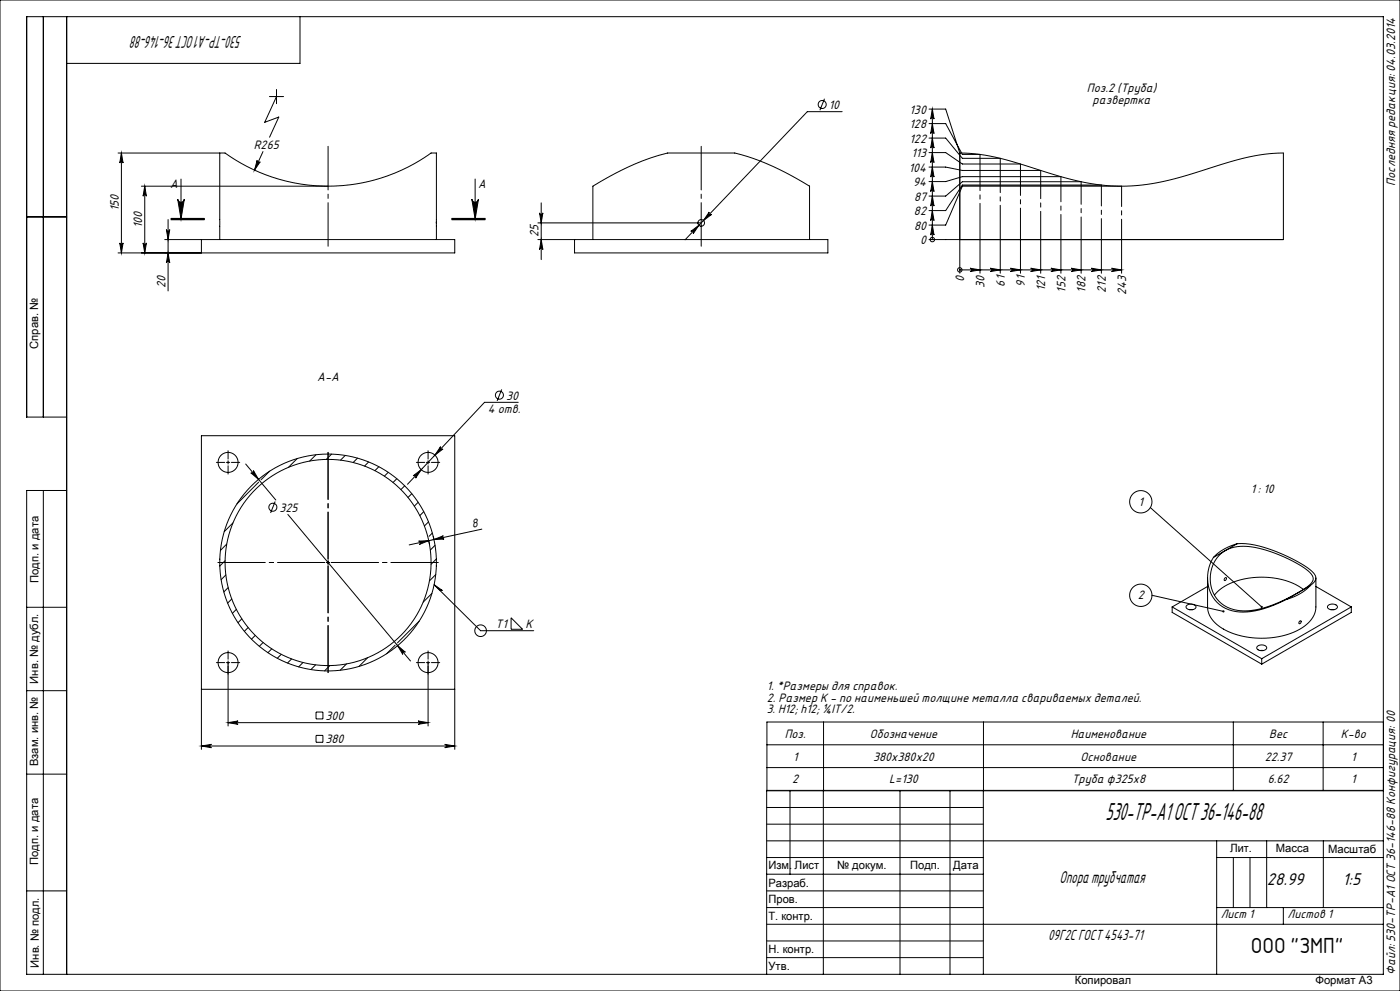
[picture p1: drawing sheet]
<svg xmlns="http://www.w3.org/2000/svg" width="420mm" height="297mm" viewBox="0 0 420 297" stroke-linecap="round" stroke-linejoin="round" font-family="sans-serif">
<g fill="none" stroke="#000" stroke-width=".3">
<path d="M0 0h420v297h-420zM13 5v120M20 5v287M90 5v14h-70M80.8 28.9h4.3M83 28.9l-3.6 7.8 4.2-1.6-2.7 6M83 26.8v4.3M247.3 29.6l-1.3 3.4M252.7 33.5h-10.5l-36.7 38.4M278.7 32.7h5l4.2 13.2M278.7 37h5l5 9.3h5.3M279.7 32.7v39.1"/>
<path d="M279.7 32.7l.5 3a.5 .5 0 0 0-.5-.5 .5 .5 0 0 0-.5 .5zM279.7 37l.5 3a.5 .5 0 0 0-.5-.4 .5 .5 0 0 0-.5 .4zM35.4 45.9h30.5M36.4 45.9l.5 3a.5 .5 0 0 0-.5-.5 .5 .5 0 0 0-.5 .5zM36.4 45.9v29.9M42.4 55.8h56M43.4 55.8l.5 3a.5 .5 0 0 0-.5-.5 .5 .5 0 0 0-.5 .5zM43.4 55.8v20M53.3 59.7a1 1 0 0 0 1 .9 1 1 0 0 0 1-.9l-1 6zM54.3 53.7v12M65.9 45.9h1.6a53 53 0 0 0 61.8 0h1.6v25.9M65.9 45.9v25.9"/>
<path d="M77.1 48.1a.5 .5 0 0 0 .3 .6 .5 .5 0 0 0 .7-.2l-1.7 2.5zM78.9 45.4l-2.5 5.6M141.5 59.7a1 1 0 0 0 1 .9 1 1 0 0 0 1-.9l-1 6zM142.5 53.7v12M177.9 55.8v16M177.9 55.8a86.8 86.8 0 0 1 22.4-9.9h15.5a18.1 18.1 0 0 1 10.1 1.5 94.5 94.5 0 0 1 16.9 8.4l.1 16M278.7 41.4h5l5 6.1h11.4M278.7 45.7h5l5 3.5h17.4M278.7 50.1h5l5 1h23.5M279.7 41.4l.5 3a.5 .5 0 0 0-.5-.5 .5 .5 0 0 0-.5 .5zM279.7 45.7l.5 3a.5 .5 0 0 0-.5-.4 .5 .5 0 0 0-.5 .4zM279.7 50.1l.5 3a.5 .5 0 0 0-.5-.5 .5 .5 0 0 0-.5 .5z"/>
<path d="M279.7 54.4l.5 3a.5 .5 0 0 0-.5-.5 .5 .5 0 0 0-.5 .5zM279.7 58.8l.5 3a.5 .5 0 0 0-.5-.5 .5 .5 0 0 0-.5 .5zM287.9 45.9h.1M287.9 45.9v36M287.9 45.9l5.8 .3 5.8 1.1 18.5 5.6 6.9 1.7 5.6 .9 5.8 .3 6.2-.3 5.7-1 6.7-1.6 18.6-5.6 5.8-1.1 5.7-.3v25.9h-97.1zM318.3 52.9h-29.6l-5 1.5h-5M324.3 54.5h-35.6l-5 4.3h-5M330.4 55.5h-41.7l-5 7.6h-5M336.5 55.8h-47.8l-5 11.7h-5M8 65h12M35.9 72.8a.5 .5 0 0 0 .5 .5 .5 .5 0 0 0 .5-.5l-.5 3zM42.9 72.8a.5 .5 0 0 0 .5 .5 .5 .5 0 0 0 .5-.5l-.5 3z"/>
<path d="M49.4 71.8h87v4h-101M49.9 68.8a.5 .5 0 0 0 .5 .5 .5 .5 0 0 0 .5-.5l-.5 3zM50.4 75.8l.5 3a.5 .5 0 0 0-.5-.5 .5 .5 0 0 0-.5 .5zM50.4 65.8v21.4M51.3 65.9h10zM51.3 65.7h10M51.3 65.5h10M60.4 71.8v4M130.9 66.8v.1M130.9 66.6v.2M135.5 65.7h10M135.5 65.5h10"/>
<path d="M135.5 65.9h10M161.4 71.8h87v4h-76v-4M161.4 66.8h49M161.9 63.8a.5 .5 0 0 0 .5 .5 .5 .5 0 0 0 .5-.5l-.5 3zM162.4 60.8v17M162.4 71.8l.5 3a.5 .5 0 0 0-.5-.5 .5 .5 0 0 0-.5 .5zM207.2 69.3l2.5-1.8-1.7 2.5a.5 .5 0 0 0-.1-.7 .5 .5 0 0 0-.7 0zM209.4 66.7v.2M210.3 67.8h.2M212.8 63.6a.5 .5 0 0 0 0 .7 .5 .5 0 0 0 .7 0l-2.4 1.8zM278.7 71.8h106.3M279.7 63.1l.5 3a.5 .5 0 0 0-.5-.5 .5 .5 0 0 0-.5 .5z"/>
<path d="M279.7 67.5l.5 3a.5 .5 0 0 0-.5-.5 .5 .5 0 0 0-.5 .5zM279.7 71.8h.1M294 71.8v10.1M300.1 71.8v10.1M306.1 71.8v10.1M312.2 71.8v10.1M318.3 71.8v10.1M324.3 71.8v10.1M330.4 71.8v10.1M336.5 71.8v10.1M287.9 80.9h.1M287.9 80.9h48.6"/>
<path d="M291 80.4l3 .5-3 .5a.5 .5 0 0 0 .5-.5 .5 .5 0 0 0-.5-.5zM297.1 80.4l3 .5-3 .5a.5 .5 0 0 0 .4-.5 .5 .5 0 0 0-.4-.5zM303.1 80.4l3 .5-3 .5a.5 .5 0 0 0 .5-.5 .5 .5 0 0 0-.5-.5zM309.2 80.4l3 .5-3 .5a.5 .5 0 0 0 .5-.5 .5 .5 0 0 0-.5-.5zM315.3 80.4l3 .5-3 .5a.5 .5 0 0 0 .4-.5 .5 .5 0 0 0-.4-.5zM321.3 80.4l3 .5-3 .5a.5 .5 0 0 0 .5-.5 .5 .5 0 0 0-.5-.5zM327.4 80.4l3 .5-3 .5a.5 .5 0 0 0 .5-.5 .5 .5 0 0 0-.5-.5zM333.5 80.4l3 .5-3 .5a.5 .5 0 0 0 .5-.5 .5 .5 0 0 0-.5-.5zM150.5 116.7l-1.4 3.4M20 125h-12v-120h407v287h-407v-145h12M67.9 138.6h1M68.4 138.1v1"/>
<path d="M73.7 139.1l9 10.8M89.2 137.4l-2.7 2.7M94.8 136.3l-1.9 1.9M99.5 136.1l-1.6 1.6M103.6 136.5l-1.4 1.4M107.3 137.3l-1.4 1.3M110.6 138.4l-1.2 1.3M113.7 139.9l-1.2 1.2M127.9 138.6h1M128.4 138.1v1M132.2 133.9a.5 .5 0 0 0 0 .7 .5 .5 0 0 0 .7 0l-2.4 1.8zM155.5 120.6h-10.1l-23.1 24.5"/>
<path d="M13 147v145M69.9 156.7l-2.6 2.6M75.2 141.7a.5 .5 0 0 0 .7 0 .5 .5 0 0 0 .1-.7l1.6 2.7zM77.6 144.5l-6.5 6.5M80.9 141.2l-2.6 2.6M82.5 150.3l-1.3 3.4M86.4 154.2l36.7 43.9M116.5 141.6l-1.2 1.1M119 143.5l-1.1 1.1M121.4 145.6l-1.1 1.1M123.5 148l-1.1 1.1M123.9 142.6l2.5-1.8-1.7 2.5a.5 .5 0 0 0-.1-.7 .5 .5 0 0 0-.7 0z"/>
<path d="M125.5 150.5l-1.2 1.2M127.1 153.3l-1.2 1.2M128.6 156.4l-1.3 1.2M129.7 159.8l-1 .9M144.5 158.6l-21.7 4.7M345.1 152.1l33.4 29.8M65.9 167.6h.1M65.9 169.6h.1M67.5 168l-1.6 1.6M67.7 172.3l-1.4 1.4M68 163.1l-1.9 1.9M68.5 176.1l-1.4 1.3"/>
<path d="M69.5 179.5l-1.2 1.3M97.9 168.6h1M98.4 168.1v1M125.6 162.2l3-.2-2.8 1.2a.5 .5 0 0 0 .4-.6 .5 .5 0 0 0-.6-.4zM128.6 162l.2 1M129.6 177.8l-2.7 2.7M130 160.7l.2 1M130.2 161.7l2.8-1.1a.5 .5 0 0 0-.3 .6 .5 .5 0 0 0 .5 .4zM130.2 175.2l2.5 1.8h-.7zM130.2 175.2l14 13.8h15.9M130.5 163.4l-1.4 1.4M130.7 172.2l-1.9 1.9"/>
<path d="M130.9 169.6h.1M130.9 167.6l-1.6 1.5M345.6 178.4l21.4 4.8M362.3 173.2v8.7a8.4 8.4 0 0 0 5.3 6.9 25.1 25.1 0 0 0 23.5-1 7.5 7.5 0 0 0 3.7-5.9v-8.7M362.3 175.8l-10.7 6.1M364 167.1a10.4 10.4 0 0 0 5.7 16 19.6 19.6 0 0 0 12.3-1.7l3.9-1.7M365.6 166.6a10.4 10.4 0 0 1 9.6-2.7 40 40 0 0 1 17.7 7.6 2.31 2.31 0 0 1-.4 4.1 43.9 43.9 0 0 1-17.3 7.4 10.4 10.4 0 0 1-11-4.9 10.5 10.5 0 0 1 1.4-11.5zM367.4 173.3a.29 .29 0 0 1 .5-.2 .29 .29 0 0 1 0 .5l-.5 .4-.2-.3zM367.6 165l-3.6 2.1M371.2 162.9a33.1 33.1 0 0 1 14.8 3.8l1.3 .6a19 19 0 0 1 7.2 5.1 2.2 2.2 0 0 1-1.1 2.8l-.4 .4M371.2 162.9l-3.3 1.3a12.6 12.6 0 0 0-3.9 2.9M371.2 162.9l-3.6 2.1"/>
<path d="M391 176.7a23.2 23.2 0 0 0-24.7-.2l-2 1.9M393 175.6a15 15 0 0 1-7.1 4.1M393 175.6l-7.1 4.1M394.8 175.8l10.6 6.1M8 182h12M67.9 198.6h1M68.4 198.1v19.5M70.9 182.6l-1.2 1.2M72.6 185.5l-1.2 1.1M74.4 188.1l-1.1 1.1M76.6 190.4l-1.2 1.2M78.9 192.6l-1.1 1.1"/>
<path d="M81.5 194.5l-1.1 1.1M84.4 196.1l-1.2 1.2M87.5 197.5l-1.3 1.2M90.9 198.6l-1.3 1.3M94.7 199.3l-1.4 1.4M99 199.5l-1.6 1.6M103.9 199l-1.9 1.9M110.3 197.1l-2.6 2.6M118.5 193.4l-2.5 2.5M119.3 193.5l2.3 2a.5 .5 0 0 0-.7-.1 .5 .5 0 0 0-.1 .7zM125.8 186.1l-6.6 6.6M127.9 198.6h1"/>
<path d="M128.4 198.1v19.5M153.3 185.2l3.5 3.4h-3.5zM351.6 181.9v1.6l26.9 15.5M351.6 181.9l26.9 15.5M356 181.5a1.73 1.73 0 0 1 2.8 .5 1.75 1.75 0 0 1-3-.2zM356.8 182.7h1M377.3 193.7a1.81 1.81 0 0 1 2.7 .5 1.76 1.76 0 0 1-3 0zM378 195h1M378.5 197.4v1.6M389.9 186.2l.2-.2a.42 .42 0 0 1 .2 .6 .42 .42 0 0 1-.6 .1zM398.4 181.5a1.73 1.73 0 0 1 2.8 .5 1.75 1.75 0 0 1-3-.2zM399.2 182.7h1"/>
<path d="M405.4 181.9l-26.9 15.5M405.4 181.9v1.6l-26.9 15.5M8 207h12M60.4 206.6h76M68.4 216.6l3-.5a.5 .5 0 0 0-.5 .5 .5 .5 0 0 0 .5 .5zM68.4 216.6h60M94.8 213.4h2.1v2.1h-2.1zM125.4 216.1l3 .5-3 .5a.5 .5 0 0 0 .5-.5 .5 .5 0 0 0-.5-.5zM230.1 216.4h184.9v20.5h-184.9zM247.1 216.4v20.5M295 216.4v20.5M370 216.4v20.5"/>
<path d="M396.9 216.4v20.5M8 232h12M60.4 223.6l3-.5a.5 .5 0 0 0-.5 .5 .5 .5 0 0 0 .5 .5zM60.4 224.6v-94h76v94M60.4 223.6h76M94.8 220.4h2.1v2.1h-2.1zM133.4 223.1l3 .5-3 .5a.5 .5 0 0 0 .5-.5 .5 .5 0 0 0-.5-.5zM230.1 230h184.9M230.1 223.2h184.9M237 237v25M247 237v55M270 237v55"/>
<path d="M285 237v55M295 237v55M415 237h-185v55M230 257h65M230 242h65M230 247h65M230 252h185M365 252v40M365 257h50M370 257v15M375 257v15M380 252v20"/>
<path d="M397 252v20M8 267h12M230 262h65M230 267h65M230 272h65M230 277h185M365 272h50M385 272v5M230 282h65M230 287h65"/>
<circle cx="246.7" cy="31.3" r="1.2"/>
<circle cx="210.4" cy="66.8" r="1"/>
<circle cx="279.7" cy="71.8" r=".67"/>
<circle cx="287.9" cy="80.9" r=".67"/>
<circle cx="149.8" cy="118.4" r="1.2"/>
<circle cx="68.4" cy="138.6" r="3"/>
<circle cx="128.4" cy="138.6" r="3"/>
<circle cx="81.9" cy="152" r="1.2"/>
<circle cx="342.2" cy="150.4" r="3.3"/>
<circle cx="98.4" cy="168.6" r="30.9"/>
<circle cx="98.4" cy="168.6" r="32.5"/>
<circle cx="342.2" cy="178.4" r="3.3"/>
<circle cx="68.4" cy="198.6" r="3"/>
<circle cx="128.4" cy="198.6" r="3"/>
<circle cx="144.2" cy="189" r="1.74"/>
</g>
<path d="M97.4 168.6h-32M98.4 167.6v-32M98.4 169.6v32M99.4 168.6h32" fill="none" stroke="#000" stroke-width=".3" stroke-dasharray="15.2 1.3 1.3 1.3" stroke-dashoffset="1.1"/>
<g fill="none" stroke="#000" stroke-width=".3" stroke-dasharray="15.2 1.3 1.3 1.3">
<path d="M67.4 138.6h-2.5M68.4 137.6v-2.5M68.4 139.6v2.5M69.4 138.6h2.5M127.4 138.6h-2.5M128.4 137.6v-2.5M128.4 139.6v2.5M129.4 138.6h2.5M67.4 198.6h-2.5M68.4 197.6v-2.5M68.4 199.6v2.5M69.4 198.6h2.5"/>
<path d="M127.4 198.6h-2.5M128.4 197.6v-2.5M128.4 199.6v2.5M129.4 198.6h2.5"/>
</g>
<path d="M98.4 43.9v29.9M210.4 43.9v29.9" fill="none" stroke="#000" stroke-width=".3" stroke-dasharray="15.2 1.3 1.3 1.3" stroke-dashoffset="2.2"/>
<path d="M294 71.8v-25.5" fill="none" stroke="#000" stroke-width=".3" stroke-dasharray="15.2 1.3 1.3 1.3" stroke-dashoffset="4.4"/>
<path d="M300.1 71.8v-24.3" fill="none" stroke="#000" stroke-width=".3" stroke-dasharray="15.2 1.3 1.3 1.3" stroke-dashoffset="5"/>
<path d="M306.1 71.8v-22.6" fill="none" stroke="#000" stroke-width=".3" stroke-dasharray="15.2 1.3 1.3 1.3" stroke-dashoffset="5.8"/>
<path d="M312.2 71.8v-20.7" fill="none" stroke="#000" stroke-width=".3" stroke-dasharray="15.2 1.3 1.3 1.3" stroke-dashoffset="6.8"/>
<path d="M318.3 71.8v-18.9" fill="none" stroke="#000" stroke-width=".3" stroke-dasharray="15.2 1.3 1.3 1.3" stroke-dashoffset="7.7"/>
<path d="M324.3 71.8v-17.3" fill="none" stroke="#000" stroke-width=".3" stroke-dasharray="15.2 1.3 1.3 1.3" stroke-dashoffset="8.5"/>
<path d="M330.4 71.8v-16.3" fill="none" stroke="#000" stroke-width=".3" stroke-dasharray="15.2 1.3 1.3 1.3" stroke-dashoffset="9"/>
<path d="M336.5 71.8v-16" fill="none" stroke="#000" stroke-width=".3" stroke-dasharray="15.2 1.3 1.3 1.3" stroke-dashoffset="9.1"/>
<g fill="#000">
<path d="M279.7 32.7l.5 3a.5 .5 0 0 0-.5-.5 .5 .5 0 0 0-.5 .5zM279.7 37l.5 3a.5 .5 0 0 0-.5-.4 .5 .5 0 0 0-.5 .4zM279.7 41.4l.5 3a.5 .5 0 0 0-.5-.5 .5 .5 0 0 0-.5 .5zM279.7 45.7l.5 3a.5 .5 0 0 0-.5-.4 .5 .5 0 0 0-.5 .4zM279.7 50.1l.5 3a.5 .5 0 0 0-.5-.5 .5 .5 0 0 0-.5 .5zM279.7 54.4l.5 3a.5 .5 0 0 0-.5-.5 .5 .5 0 0 0-.5 .5zM279.7 58.8l.5 3a.5 .5 0 0 0-.5-.5 .5 .5 0 0 0-.5 .5zM279.7 63.1l.5 3a.5 .5 0 0 0-.5-.5 .5 .5 0 0 0-.5 .5zM279.7 67.5l.5 3a.5 .5 0 0 0-.5-.5 .5 .5 0 0 0-.5 .5z"/>
<path d="M77.1 48.1l-.7 2.9 1.7-2.5a.5 .5 0 0 1-.7 .2 .5 .5 0 0 1-.3-.6zM123.9 142.6a.5 .5 0 0 1 .7 0 .5 .5 0 0 1 .1 .7l1.7-2.5zM132.2 133.9l-1.7 2.5 2.4-1.8a.5 .5 0 0 1-.7 0 .5 .5 0 0 1 0-.7zM60.4 223.6l3-.5a.5 .5 0 0 0-.5 .5 .5 .5 0 0 0 .5 .5zM133.4 223.1l3 .5-3 .5a.5 .5 0 0 0 .5-.5 .5 .5 0 0 0-.5-.5zM119.3 193.5l1.5 2.6a.5 .5 0 0 1 .1-.7 .5 .5 0 0 1 .7 .1zM75.2 141.7l2.4 2-1.6-2.7a.5 .5 0 0 1-.1 .7 .5 .5 0 0 1-.7 0zM207.2 69.3a.5 .5 0 0 1 .7 0 .5 .5 0 0 1 .1 .7l1.7-2.5zM212.8 63.6l-1.7 2.5 2.4-1.8a.5 .5 0 0 1-.7 0 .5 .5 0 0 1 0-.7z"/>
<path d="M141.5 59.7a1 1 0 0 0 1 .9 1 1 0 0 0 1-.9l-1 6zM53.3 59.7a1 1 0 0 0 1 .9 1 1 0 0 0 1-.9l-1 6z"/>
<path d="M42.9 72.8a.5 .5 0 0 0 .5 .5 .5 .5 0 0 0 .5-.5l-.5 3zM43.4 55.8l.5 3a.5 .5 0 0 0-.5-.5 .5 .5 0 0 0-.5 .5zM35.9 72.8a.5 .5 0 0 0 .5 .5 .5 .5 0 0 0 .5-.5l-.5 3zM36.4 45.9l.5 3a.5 .5 0 0 0-.5-.5 .5 .5 0 0 0-.5 .5z"/>
<path d="M49.9 68.8a.5 .5 0 0 0 .5 .5 .5 .5 0 0 0 .5-.5l-.5 3zM50.4 75.8l.5 3a.5 .5 0 0 0-.5-.5 .5 .5 0 0 0-.5 .5zM161.9 63.8a.5 .5 0 0 0 .5 .5 .5 .5 0 0 0 .5-.5l-.5 3zM162.4 71.8l.5 3a.5 .5 0 0 0-.5-.5 .5 .5 0 0 0-.5 .5z"/>
<path d="M291 80.4l3 .5-3 .5a.5 .5 0 0 0 .5-.5 .5 .5 0 0 0-.5-.5zM297.1 80.4l3 .5-3 .5a.5 .5 0 0 0 .4-.5 .5 .5 0 0 0-.4-.5zM303.1 80.4l3 .5-3 .5a.5 .5 0 0 0 .5-.5 .5 .5 0 0 0-.5-.5zM309.2 80.4l3 .5-3 .5a.5 .5 0 0 0 .5-.5 .5 .5 0 0 0-.5-.5zM315.3 80.4l3 .5-3 .5a.5 .5 0 0 0 .4-.5 .5 .5 0 0 0-.4-.5zM321.3 80.4l3 .5-3 .5a.5 .5 0 0 0 .5-.5 .5 .5 0 0 0-.5-.5zM327.4 80.4l3 .5-3 .5a.5 .5 0 0 0 .5-.5 .5 .5 0 0 0-.5-.5zM333.5 80.4l3 .5-3 .5a.5 .5 0 0 0 .5-.5 .5 .5 0 0 0-.5-.5z"/>
<path d="M125.6 162.2l3-.2-2.8 1.2a.5 .5 0 0 0 .4-.6 .5 .5 0 0 0-.6-.4zM130.2 161.7l2.8-1.1a.5 .5 0 0 0-.3 .6 .5 .5 0 0 0 .5 .4z"/>
<path d="M378.3 181.6v.5l.4 .1-.2-.3 .3 .2v-.4zM366.8 183v.5h.5l.1-.2-.4-.1 .4 .1-.1-.3zM130.2 175.2l2.5 1.8h-.7z"/>
<path d="M68.4 216.6l3-.5a.5 .5 0 0 0-.5 .5 .5 .5 0 0 0 .5 .5zM125.4 216.1l3 .5-3 .5a.5 .5 0 0 0 .5-.5 .5 .5 0 0 0-.5-.5z"/>
</g>
<text font-size="7.3" x="331.6" y="245.9">530-ТР-А1 ОСТ 36-146-88</text>
<text font-size="6.3" x="375.2" y="285.5">ООО &quot;ЗМП&quot;</text>
<g font-size="5.1">
<text x="72.6" y="10.7" transform="rotate(-180 72.6 10.7)">530-ТР-А1 ОСТ 36-146-88</text>
<text x="317.9" y="264.5">Опора трубчатая</text>
<text x="380.1" y="265.3">28.99</text>
<text x="402.8" y="265.3">1:5</text>
</g>
<text font-size="4.4" x="314.4" y="281.8">09Г2С ГОСТ 4543-71</text>
<g font-size="3.7">
<text x="326" y="27.7">Поз.2 (Труба)</text>
<text x="248.6" y="32.7">10</text>
<text x="272.9" y="34">130</text>
<text x="327.8" y="31.2">развертка</text>
<text x="272.9" y="38.4">128</text>
<text x="76.1" y="44.6">R265</text>
<text x="272.9" y="42.7">122</text>
<text x="273.4" y="47.1">113</text>
<text x="272.6" y="51.4">104</text>
<text x="51.1" y="56.3">A</text>
<text x="143.5" y="56.3">A</text>
<text x="273.9" y="55.8">94</text>
<text x="418.5" y="55.6" transform="rotate(-90 418.5 55.6)">Последняя редакция: 04.03.2014</text>
<text x="35.6" y="63.3" transform="rotate(-90 35.6 63.3)">150</text>
<text x="274.2" y="64.5">82</text>
<text x="274.2" y="60.1">87</text>
<text x="42.6" y="68.3" transform="rotate(-90 42.6 68.3)">100</text>
<text x="161.5" y="71.1" transform="rotate(-90 161.5 71.1)">25</text>
<text x="274.2" y="68.8">80</text>
<text x="276" y="73.1">0</text>
<text x="49.6" y="86.3" transform="rotate(-90 49.6 86.3)">20</text>
<text x="289.3" y="84.6" transform="rotate(-90 289.3 84.6)">0</text>
<text x="295.3" y="86.4" transform="rotate(-90 295.3 86.4)">30</text>
<text x="301.4" y="85.9" transform="rotate(-90 301.4 85.9)">61</text>
<text x="307.5" y="85.9" transform="rotate(-90 307.5 85.9)">91</text>
<text x="313.5" y="87.2" transform="rotate(-90 313.5 87.2)">121</text>
<text x="319.6" y="87.7" transform="rotate(-90 319.6 87.7)">152</text>
<text x="325.7" y="87.7" transform="rotate(-90 325.7 87.7)">182</text>
<text x="331.7" y="87.7" transform="rotate(-90 331.7 87.7)">212</text>
<text x="337.8" y="88.5" transform="rotate(-90 337.8 88.5)">243</text>
<text x="95.2" y="114.2">A-A</text>
<text x="151.8" y="119.8">30</text>
<text x="146.4" y="123.8">4 отв.</text>
<text x="375.2" y="147.9">1 : 10</text>
<text x="83.8" y="153.4">325</text>
<text x="341.6" y="151.6">1</text>
<text x="141.8" y="158.4" transform="rotate(-12 141.8 158.4)">8</text>
<text x="341.3" y="179.7">2</text>
<text x="148.7" y="188.2">Т1</text>
<text x="157.7" y="188.2">К</text>
<text x="230" y="206.7">1. *Размеры для справок.</text>
<text x="97.6" y="215.8">300</text>
<text x="230" y="210.2">2. Размер К - по наименьшей толщине металла свариваемых деталей.</text>
<text x="230" y="213.8">3. H12; h12; «IT/2.</text>
<text x="235.4" y="221.1">Поз.</text>
<text x="261" y="221.1">Обозначение</text>
<text x="321.2" y="221.1">Наименование</text>
<text x="380.8" y="221.1">Вес</text>
<text x="402.3" y="221.1">К-во</text>
<text x="97.6" y="222.8">380</text>
<text x="237.9" y="227.9">1</text>
<text x="261.9" y="227.9">380х380х20</text>
<text x="324.2" y="227.9">Основание</text>
<text x="379.4" y="227.9">22.37</text>
<text x="405.3" y="227.9">1</text>
<text x="237.7" y="234.8">2</text>
<text x="266.7" y="234.8">L=130</text>
<text x="321.5" y="234.8">Труба ф325х8</text>
<text x="380.3" y="234.8">6.62</text>
<text x="405.3" y="234.8">1</text>
<text x="418.5" y="292.1" transform="rotate(-90 418.5 292.1)">Файл: 530-ТР-А1 ОСТ 36-146-88 Конфигурация: 00</text>
</g>
<g font-size="3.6">
<text x="366.2" y="275.3">Лист 1</text>
<text x="386.3" y="275.2">Листов 1</text>
</g>
<g font-size="3.4">
<text x="11.5" y="104.5" transform="rotate(-90 11.5 104.5)">Справ. №</text>
<text x="11.6" y="174.7" transform="rotate(-90 11.6 174.7)">Подп. и дата</text>
<text x="11.4" y="204.9" transform="rotate(-90 11.4 204.9)">Инв. № дубл.</text>
<text x="11.4" y="229.6" transform="rotate(-90 11.4 229.6)">Взам. инв. №</text>
<text x="369" y="255.5">Лит.</text>
<text x="382.8" y="255.5">Масса</text>
<text x="398.4" y="255.8">Масштаб</text>
<text x="11.4" y="259.2" transform="rotate(-90 11.4 259.2)">Подп. и дата</text>
<text x="230.5" y="260.4">Изм.</text>
<text x="238.4" y="260.4">Лист</text>
<text x="251.1" y="260.4">№ докум.</text>
<text x="273" y="260.4">Подп.</text>
<text x="286" y="260.4">Дата</text>
<text x="230.5" y="265.7">Разраб.</text>
<text x="230.5" y="275.7">Т. контр.</text>
<text x="230.6" y="270.7">Пров.</text>
<text x="230.6" y="285.7">Н. контр.</text>
<text x="11.6" y="290" transform="rotate(-90 11.6 290)">Инв. № подл.</text>
<text x="230.6" y="290.8">Утв.</text>
<text x="322.5" y="295">Копировал</text>
<text x="394.6" y="295">Формат А3</text>
</g>
</svg>
